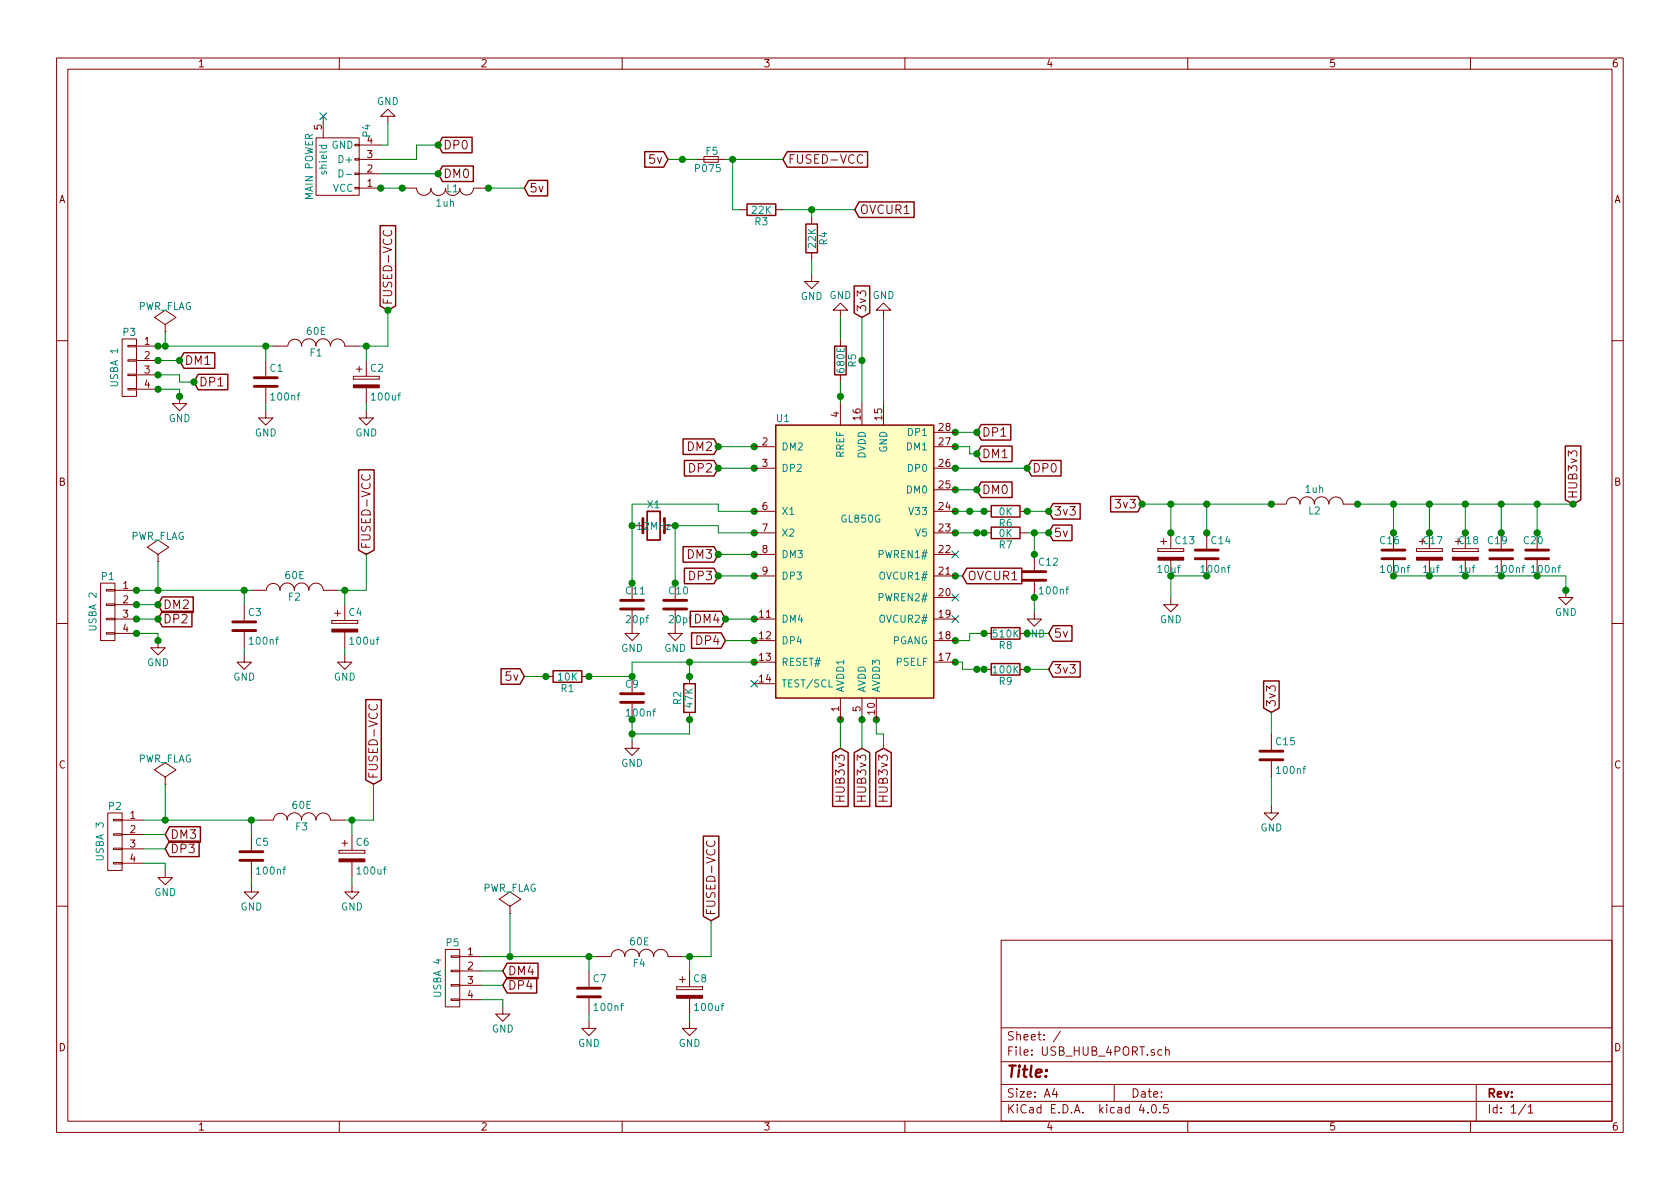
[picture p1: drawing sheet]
<svg xmlns="http://www.w3.org/2000/svg" width="297mm" height="210mm" viewBox="0 0 297 210" stroke-linecap="round" stroke-linejoin="round" font-family="sans-serif">
<g fill="none" stroke="#840000" stroke-width=".18">
<path d="M10 10.3h277v189.9h-277zM12 12.2h273v186.1h-273zM60 10.3v1.9M110 10.3v1.9M160 10.3v1.9M210 10.3v1.9M260 10.3v1.9M55.9 24.4h7.6v10.1h-7.6zM57.1 20.6v3.8M62.7 33.1h.8v.3h-.8zM62.7 30.6h.8v.3h-.8zM62.7 28.1h.8v.2h-.8z"/>
<path d="M62.7 25.5h.8v.3h-.8zM63.5 33.3h3.8M63.5 30.7h3.8M63.5 28.2h3.8M63.5 25.6h3.8M68.6 20.6h1.2l-1.2-1.3-1.3 1.3h1.3v1.2M71.1 33.3h2.6a1.27 1.27 0 0 0 1.2 1.2 1.27 1.27 0 0 0 1.3-1.2 1.3 1.3 0 0 0 1.3 1.3 1.3 1.3 0 0 0 1.3-1.3M78.7 33.3a1.3 1.3 0 0 0 1.3 1.3 1.3 1.3 0 0 0 1.3-1.3M81.3 33.3a1.22 1.22 0 0 0 1.2 1.2 1.22 1.22 0 0 0 1.2-1.2M83.8 33.3h2.6M123.2 28.2h5.1M124.5 27.7h2.5v1h-2.5z"/>
<path d="M130.8 37.1h1.3M137.2 37.1h1.2M143.5 38.3v1.3M152.5 27.5a.62 .62 0 0 0-.7 0 .62 .62 0 0 0-.2 .7 .58 .58 0 0 0 .3 .6 .58 .58 0 0 0 .6-.1M21.6 59.9h2.5v10.2h-2.5zM29.2 58.7h.1M29.2 57.4l1.9-1.3-1.9-1.2-1.9 1.2 1.9 1.3v1.3M67.9 40.8a.62 .62 0 0 0 0 .7 .62 .62 0 0 0 .7 .2 .58 .58 0 0 0 .6-.3 .58 .58 0 0 0-.1-.6M143.5 48.5v1.3h1.3l-1.3 1.2-1.3-1.2h1.3M143.5 44.7v1.3M148.6 54.9h1.3l-1.3-1.3-1.3 1.3h1.3v1.2M148.6 59.9v1.3"/>
<path d="M156.2 54.9h1.3l-1.3-1.3-1.3 1.3h1.3v1.2M10 60.2h2M22.6 68.7h1.5v.3h-1.5zM22.6 66.2h1.5v.2h-1.5zM22.6 63.6h1.5v.3h-1.5zM22.6 61.1h1.5v.2h-1.5zM24.1 61.2h3.8M24.1 63.7h3.8M24.1 66.3h3.8M24.1 68.8h3.8M31.7 70.1v1.3h1.3l-1.3 1.2-1.2-1.2h1.2M47 72.6v1.3h1.3l-1.3 1.3-1.3-1.3h1.3"/>
<path d="M47 63.7v2.8M47 68.6v2.8M48.3 61.2h2.5M50.9 61.2a1.22 1.22 0 0 1 1.2-1.2 1.22 1.22 0 0 1 1.2 1.2M53.3 61.2a1.3 1.3 0 0 1 1.3-1.3 1.3 1.3 0 0 1 1.3 1.3M55.8 61.2a1.3 1.3 0 0 1 1.3-1.3 1.3 1.3 0 0 1 1.3 1.3 1.27 1.27 0 0 1 1.3-1.3 1.27 1.27 0 0 1 1.3 1.3M61 61.2h2.5M62.5 66.5v.6zM62.5 67.1h4.6zM62.5 66.5h4.6zM63 65.3h1M63.5 64.8v1"/>
<path d="M64.8 72.6v1.3h1.2l-1.2 1.3-1.3-1.3h1.3M64.8 63.7v2.8M64.8 68.6v2.8M67.1 66.5v.6zM133.3 79h3.9M148.6 66.3v1.3M148.6 71.4v3.8M152.4 71.4v3.8M156.2 71.4v3.8M165.1 79h3.8M165.1 76.4h3.8M285 60.2h2"/>
<path d="M27.9 99.3h.1M27.9 98l1.9-1.2-1.9-1.3-1.9 1.3 1.9 1.2v1.3M64.1 83.9a.62 .62 0 0 0 0 .8 .62 .62 0 0 0 .7 .2 .58 .58 0 0 0 .6-.3 .58 .58 0 0 0-.1-.7M111.8 93h1.2M118.1 93h1.3M133.3 94.2h3.9M133.3 90.4h3.9M133.3 82.8h3.9M133.3 98h3.9M165.1 94.2h3.8M165.1 90.4h3.8M165.1 82.8h3.8"/>
<path d="M165.1 98h3.8M165.1 86.6h3.8M174 94.2h1.3M174 90.4h1.3M180.3 94.2h1.3M180.3 90.4h1.3M182.9 98v2.8M204.7 97v.5zM204.7 97.5h4.6zM204.7 97h4.6zM205.2 95.8h1M205.7 95.2v1.1"/>
<path d="M207 94.2v2.8M207 99.1v2.7M209.3 97v.5zM213.4 94.2v2.8M213.4 99.1v2.7M224.8 89.1h2.5M227.4 89.1a1.22 1.22 0 0 1 1.3-1.2 1.22 1.22 0 0 1 1.2 1.2M229.8 89.1a1.3 1.3 0 0 1 1.3-1.2 1.3 1.3 0 0 1 1.3 1.2M232.4 89.1a1.3 1.3 0 0 1 1.3-1.2 1.3 1.3 0 0 1 1.2 1.2 1.27 1.27 0 0 1 1.3-1.2 1.27 1.27 0 0 1 1.3 1.2M237.5 89.1h2.5M246.4 94.2v2.8M246.4 99.1v2.7"/>
<path d="M250.4 97v.5zM250.4 97.5h4.6zM250.4 97h4.6zM251 95.8h1M252.7 94.2v2.8M252.7 99.1v2.7M255 97v.5zM256.8 97v.5zM256.8 97.5h4.6zM256.8 97h4.6zM257.3 95.8h1M259.1 94.2v2.8"/>
<path d="M259.1 99.1v2.7M261.4 97v.5zM265.4 94.2v2.8M265.4 99.1v2.7M271.8 94.2v2.8M271.8 99.1v2.7M10 110.3h2M17.8 103.1h2.5v10.2h-2.5zM18.8 111.9h1.5v.2h-1.5zM18.8 109.3h1.5v.3h-1.5zM18.8 106.8h1.5v.3h-1.5zM18.8 104.3h1.5v.2h-1.5z"/>
<path d="M20.3 112h3.8M20.3 104.4h3.8M20.3 106.9h3.8M20.3 109.5h3.8M27.9 113.3v1.2h1.3l-1.3 1.3-1.2-1.3h1.2M43.2 115.8v1.3h1.2l-1.2 1.3-1.3-1.3h1.3M43.2 106.9v2.8M43.2 111.8v2.7M44.4 104.4h2.6M47.1 104.4a1.22 1.22 0 0 1 1.2-1.2 1.22 1.22 0 0 1 1.2 1.2M49.5 104.4a1.3 1.3 0 0 1 1.3-1.3 1.3 1.3 0 0 1 1.3 1.3M52 104.4a1.3 1.3 0 0 1 1.3-1.3 1.3 1.3 0 0 1 1.3 1.3 1.27 1.27 0 0 1 1.3-1.3 1.27 1.27 0 0 1 1.2 1.3"/>
<path d="M57.1 104.4h2.6M58.7 109.7v.5zM58.7 110.2h4.5zM58.7 109.7h4.5zM59.2 108.5h1M59.7 107.9v1.1M61 115.8v1.3h1.2l-1.2 1.3-1.3-1.3h1.3M61 106.9v2.8M61 111.8v2.7M63.2 109.7v.5zM96.5 119.6h1.3M102.9 119.6h1.2"/>
<path d="M111.8 107.9v4.1h1.2l-1.2 1.3-1.3-1.3h1.3M111.8 103.1v2.8M111.8 119.6v2.8M119.4 107.9v4.1h1.2l-1.2 1.3-1.3-1.3h1.3M119.4 103.1v2.8M121.9 119.6v1.3M133.3 109.5h3.9M133.3 101.8h3.9M133.3 113.3h3.9M133.3 117.1h3.9M165.1 109.5h3.8M165.1 101.8h3.8"/>
<path d="M165.1 105.7h3.8M165.1 113.3h3.8M165.1 117.1h3.8M174 112h1.3M174 118.4h1.3M180.3 112h1.3M180.3 118.4h1.3M182.9 108.2v1.3h1.2l-1.2 1.2-1.3-1.2h1.3M182.9 102.9v2.8M207 105.7v1.2h1.3l-1.3 1.3-1.3-1.3h1.3M276.9 104.4v1.3h1.2l-1.2 1.2-1.3-1.2h1.3M285 110.3h2"/>
<path d="M29.2 138.7h.1M29.2 137.4l1.9-1.3-1.9-1.2-1.9 1.2 1.9 1.3v1.3M65.4 124.6a.62 .62 0 0 0-.1 .7 .62 .62 0 0 0 .8 .2 .58 .58 0 0 0 .6-.3 .58 .58 0 0 0-.1-.6M111.8 131.1v1.2h1.2l-1.2 1.3-1.3-1.3h1.3M111.8 124.5v2.7M121.9 126v1.2M133.3 120.9h3.9M148.6 123.4v3.8M152.4 123.4v3.8M154.9 123.4v3.8M224.8 129.8v2.8M224.8 134.6v2.8"/>
<path d="M19 143.8h2.6v10.1h-2.6zM20.1 152.5h1.5v.3h-1.5zM20.1 150h1.5v.2h-1.5zM20.1 147.4h1.5v.3h-1.5zM20.1 144.9h1.5v.3h-1.5zM21.6 145h3.8M21.6 147.6h3.8M21.6 150.1h3.8M21.6 152.6h3.8M29.2 153.9v1.3h1.3l-1.3 1.3-1.3-1.3h1.3M44.4 156.5v1.2h1.3l-1.3 1.3-1.2-1.3h1.2M44.4 147.6v2.8"/>
<path d="M44.4 152.4v2.8M45.7 145h2.6M48.4 145a1.22 1.22 0 0 1 1.2-1.2 1.22 1.22 0 0 1 1.2 1.2M50.7 145a1.3 1.3 0 0 1 1.3-1.3 1.3 1.3 0 0 1 1.3 1.3M53.3 145a1.3 1.3 0 0 1 1.3-1.3 1.3 1.3 0 0 1 1.3 1.3 1.27 1.27 0 0 1 1.2-1.2 1.27 1.27 0 0 1 1.3 1.2M58.4 145h2.6M59.9 150.4v.5zM59.9 150.9h4.6zM59.9 150.4h4.6zM60.5 149.1h1M61 148.6v1M62.2 156.5v1.2h1.3l-1.3 1.3-1.2-1.3h1.2"/>
<path d="M62.2 147.6v2.8M62.2 152.4v2.8M64.5 150.4v.5zM125 148.7a.62 .62 0 0 0 0 .8 .62 .62 0 0 0 .8 .2 .58 .58 0 0 0 .5-.3 .58 .58 0 0 0 0-.7M224.8 142.5v1.3h1.3l-1.3 1.2-1.3-1.2h1.3M10 160.2h2M78.7 167.9h2.6v10.1h-2.6zM79.8 176.7h1.5v.2h-1.5zM79.8 174.1h1.5v.3h-1.5zM79.8 171.6h1.5v.2h-1.5zM79.8 169h1.5v.3h-1.5zM81.3 169.2h3.8"/>
<path d="M81.3 171.7h3.8M81.3 174.2h3.8M81.3 176.8h3.8M88.9 178v1.3h1.3l-1.3 1.3-1.3-1.3h1.3M90.2 161.5h.1M90.2 160.3l1.9-1.3-1.9-1.3-1.9 1.3 1.9 1.3v1.2M104.1 171.7v2.8M104.1 176.5v2.8M105.4 169.2h2.5M108.1 169.1a1.22 1.22 0 0 1 1.2-1.2 1.22 1.22 0 0 1 1.2 1.2M110.4 169.1a1.3 1.3 0 0 1 1.3-1.2 1.3 1.3 0 0 1 1.3 1.2M113 169.1a1.3 1.3 0 0 1 1.3-1.2 1.3 1.3 0 0 1 1.3 1.2 1.27 1.27 0 0 1 1.2-1.2 1.27 1.27 0 0 1 1.3 1.2"/>
<path d="M118.1 169.2h2.5M119.6 174.5v.5zM119.6 175h4.6zM119.6 174.5h4.6zM120.1 173.2h1.1M120.6 172.7v1M121.9 171.7v2.8M121.9 176.5v2.8M124.2 174.5v.5zM177 166.3h108v32h-108zM285 160.2h2M60 198.3v1.9"/>
<path d="M104.1 180.6v1.3h1.3l-1.3 1.2-1.2-1.2h1.2M110 198.3v1.9M121.9 180.6v1.3h1.3l-1.3 1.2-1.3-1.2h1.3M160 198.3v1.9M177 194.8h108M177 191.8h108M177 187.8h108M177 181.8h108M186.4 192.5l-.3 1h.9M186.8 193v1M187.5 182.3l-1.3 2M197 191.8v3"/>
<path d="M201.8 195.2l-.4 1.1h1M202.9 196.7v.1M203.8 195.4l.1-.1a.81 .81 0 0 1 .6 .6 .81 .81 0 0 1-.3 .8l-.1 .1a.8 .8 0 0 1-.6-.6 .8 .8 0 0 1 .3-.8zM205.1 196.7v.1M205.4 185.7l-.4-.1-.3 .3 .1 .6 .2 .1 .4-.1M206.1 185.7l.2-.1 .4 .1v.9M206.1 185.1v1.5M206.5 195.3h-.7l-.1 .7 .2-.1 .5 .1 .2 .2-.1 .5-.2 .1-.6-.1M210 198.3v1.9M260 198.3v1.9M261 191.8v6.5M269.7 195.2l-1.2 2"/>
<path d="M270.2 195.8l.4-.5v1.5M270.2 196.8h.8"/>
</g>
<g fill="none" stroke="#840000" stroke-width=".51">
<path d="M45 68.3h4M45 66.8h4M113.7 91.7v2.5M117.5 91.7v2.5M211.3 98.8h4.1M211.3 97.3h4.1M244.3 98.8h4.1M244.3 97.3h4.1M263.4 98.8h4.1M263.4 97.3h4.1M269.7 98.8h4.1M269.7 97.3h4.1"/>
<path d="M41.1 111.5h4.1M41.1 110h4.1M109.7 107.7h4.1M109.7 106.2h4.1M117.3 107.7h4.1M117.3 106.2h4.1M180.8 102.6h4.1M180.8 101.1h4.1M109.7 124.2h4.1M109.7 122.7h4.1M222.8 134.4h4M222.8 132.8h4"/>
<path d="M42.4 152.1h4.1M42.4 150.6h4.1M102.1 176.3h4.1M102.1 174.7h4.1"/>
</g>
<path d="M114.4 90.4h2.3v5.1h-2.3z" fill="none" stroke="#840000" stroke-width=".3"/>
<g fill="none" stroke="#840000" stroke-width=".25">
<path d="M67.2 39.9h2.8v14.2l-1.4 .8-1.4-.8zM78.2 24.3h5.3v2.7h-5.3l-.7-1.4zM78.2 29.4h5.5v2.7h-5.5l-.7-1.4zM93.5 31.9h3.3v2.7h-3.3l-.8-1.3zM114 26.8h3.3l.8 1.4-.8 1.4h-3.3zM132.1 36.1h5.1v2h-5.1zM139.2 26.8h14.2v2.8h-14.2l-.8-1.4zM142.5 39.6h2v5.1h-2zM151.9 35.7h9.7v2.7h-9.7l-.8-1.3zM151 50.6h2.8v4.8l-1.4 .7-1.4-.7zM32.5 62.4h5.5v2.7h-5.5l-.8-1.4zM35.1 66.2h5.2v2.7h-5.2l-.8-1.3z"/>
<path d="M120.8 77.6h5.4l.8 1.4-.8 1.4h-5.4zM137.2 75.2h27.9v48.2h-27.9zM147.6 61.2h2v5.1h-2zM173.5 75.1h5.2v2.7h-5.2l-.8-1.4zM173.5 78.9h5.4v2.7h-5.4l-.8-1.3zM276.8 78.9h2.7v9.5l-1.4 .7-1.3-.7zM63.4 83.1h2.7v14.2l-1.3 .7-1.4-.7zM120.8 96.7h5.4l.8 1.3-.8 1.4h-5.4zM121 81.4h5.2l.8 1.4-.8 1.4h-5.2zM173.5 85.2h5.4v2.8h-5.4l-.8-1.4zM175.3 93.2h5v2h-5zM175.3 89.4h5v2h-5z"/>
<path d="M182.4 81.4h5.2v2.8h-5.2l-.8-1.4zM186.2 92.9h3.3v2.7h-3.3l-.8-1.4zM186.2 89h4.8v2.8h-4.8l-.8-1.4zM196.4 87.8h4.8l.7 1.3-.7 1.4h-4.8zM28.7 105.6h5.5v2.7h-5.5l-.8-1.4zM28.7 108.1h5.2v2.7h-5.2l-.8-1.3zM88.6 118.3h3.3l.8 1.3-.8 1.4h-3.3zM97.8 118.6h5.1v2h-5.1zM121 100.5h5.2l.8 1.3-.8 1.4h-5.2zM122 108.1h5.5l.8 1.4-.8 1.3h-5.5zM122.3 111.9h5.2l.8 1.4-.8 1.3h-5.2zM170.9 100.5h9.8v2.7h-9.8l-.7-1.4z"/>
<path d="M175.3 111h5v2h-5zM175.3 117.3h5v2.1h-5zM186.2 110.6h3.3v2.8h-3.3l-.8-1.4zM186.2 117h4.8v2.7h-4.8l-.8-1.3zM64.7 123.7h2.7v14.2l-1.4 .8-1.3-.8zM120.9 120.9h2v5.1h-2zM147.2 133.1l1.4-.8 1.4 .8v9.5h-2.8zM151 133.1l1.4-.8 1.4 .8v9.5h-2.8zM154.8 133.1l1.4-.8 1.4 .8v9.5h-2.8zM223.4 120.4h2.8v4.8l-1.4 .8-1.4-.8zM30 146.2h5.4v2.7h-5.4l-.8-1.3zM30 148.7h5.2v2.8h-5.2l-.8-1.4z"/>
<path d="M124.4 147.8h2.7v14.2l-1.4 .8-1.3-.8zM89.7 170.3h5.4v2.8h-5.4l-.8-1.4zM89.7 172.9h5.2v2.7h-5.2l-.8-1.4z"/>
</g>
<path d="M59.9 30a.64 .64 0 0 1 .8 .7 .64 .64 0 0 1-.8 .6zM61.2 30.8h1" fill="none" stroke="#008484" stroke-width=".18"/>
<g fill="#840000" stroke="#840000" stroke-width=".18">
<path d="M204.7 98.5h4.6v.6h-4.6z"/>
<path d="M256.8 98.5h4.6v.6h-4.6z"/>
<path d="M250.4 98.5h4.6v.6h-4.6z"/>
<path d="M62.5 68.1h4.6v.5h-4.6z"/>
<path d="M58.7 111.2h4.5v.6h-4.5z"/>
<path d="M59.9 151.9h4.6v.5h-4.6z"/>
<path d="M119.6 176h4.6v.5h-4.6z"/>
</g>
<path d="M56.5 20l1.3 1.2M57.8 20l-1.3 1.2M168.3 97.4l1.2 1.2M169.5 97.4l-1.2 1.2M168.3 108.9l1.2 1.2M168.3 105l1.2 1.3M169.5 108.9l-1.2 1.2M169.5 105l-1.2 1.3M132.7 120.3l1.3 1.2M134 120.3l-1.3 1.2" fill="none" stroke="#000084" stroke-width=".18"/>
<g fill="none" stroke="#008400" stroke-width=".18">
<path d="M67.3 33.3h3.8M67.3 30.7h10.2M68.6 21.8v3.8h-1.3M77.5 25.6h-3.8v2.6h-6.4M86.4 33.3h6.3M118.1 28.2h5.1M128.3 28.2h10.1M129.5 28.2v8.9h1.3M138.4 37.1h12.7M143.5 37.1v1.2M29.2 58.7v2.5M68.6 54.9v6.3h-5.1"/>
<path d="M143.5 46v2.5M148.6 56.1v3.8M152.4 56.1v15.3M156.2 56.1v15.3M27.9 61.2h20.4M27.9 63.7h3.8M27.9 66.3h3.8v1.3h2.6M27.9 68.8h3.8v1.3M47 61.2v2.5M47 71.4v1.2M64.8 61.2v2.5M64.8 71.4v1.2"/>
<path d="M127 79h6.3M148.6 67.6v3.8M168.9 79h2.5v1.3h1.3M168.9 76.4h3.8M27.9 99.3v5.1M64.8 98v6.4h-5.1M127 82.8h6.3M127 98h6.3M133.3 90.4h-6.3v-1.3h-15.2v14M133.3 94.2h-6.3v-1.2h-7.6v10.1M168.9 90.4h5.1M168.9 94.2h5.1"/>
<path d="M168.9 86.6h3.8M168.9 82.8h12.7M181.6 90.4h3.8M181.6 94.2h3.8M182.9 94.2v3.8M201.9 89.1h22.9M207 89.1v5.1M213.4 89.1v5.1M240 89.1h38.1M246.4 89.1v5.1M252.7 89.1v5.1M259.1 89.1v5.1"/>
<path d="M265.4 89.1v5.1M271.8 89.1v5.1M24.1 112h3.8v1.3M24.1 109.5h3.8M24.1 104.4h20.3M24.1 106.9h3.8M43.2 104.4v2.5M43.2 114.5v1.3M61 104.4v2.5M61 114.5v1.3M92.7 119.6h3.8M121.9 117.1v2.5"/>
<path d="M127 101.8h6.3M128.3 113.3h5M128.3 109.5h5M133.3 117.1h-21.5v2.5h-7.7M168.9 117.1h1.3v1.3h3.8M168.9 101.8h1.3M174 112h-2.6v1.3h-2.5M181.6 112h3.8M181.6 118.4h3.8M182.9 105.7v2.5M213.4 101.8h-6.4v3.9M246.4 101.8h30.5v2.6"/>
<path d="M29.2 138.7v6.3M66 138.7v6.3h-5M111.8 127.2v3.9M121.9 127.2v2.6h-10.1M148.6 127.2v5.1M152.4 127.2v5.1M154.9 127.2v2.6h1.3v2.5M224.8 126v3.8M224.8 137.4v5.1M25.4 145h20.3M25.4 147.6h3.8M25.4 150.1h3.8"/>
<path d="M25.4 152.6h3.8v1.3M44.4 145v2.6M44.4 155.2v1.3M62.2 145v2.6M62.2 155.2v1.3M85.1 169.2h20.3M85.1 171.7h3.8M85.1 174.2h3.8M85.1 176.8h3.8v1.2M90.2 161.5v7.7M104.1 169.2v2.5M104.1 179.3v1.3"/>
<path d="M121.9 169.2v2.5M121.9 179.3v1.3M125.7 162.8v6.4h-5.1"/>
</g>
<g fill="#008400" stroke="#008400" stroke-width=".25">
<circle cx="111.8" cy="93" r=".51"/>
<circle cx="133.4" cy="90.4" r=".51"/>
<circle cx="133.4" cy="94.2" r=".51"/>
<circle cx="119.4" cy="93" r=".51"/>
<circle cx="119.4" cy="103.1" r=".51"/>
<circle cx="111.8" cy="103.1" r=".51"/>
<circle cx="121.9" cy="117.1" r=".51"/>
<circle cx="111.8" cy="129.8" r=".51"/>
<circle cx="207" cy="89.1" r=".51"/>
<circle cx="213.4" cy="89.1" r=".51"/>
<circle cx="246.4" cy="89.1" r=".51"/>
<circle cx="252.7" cy="89.1" r=".51"/>
<circle cx="259.1" cy="89.1" r=".51"/>
<circle cx="265.4" cy="89.1" r=".51"/>
<circle cx="271.8" cy="89.1" r=".51"/>
<circle cx="252.7" cy="101.8" r=".51"/>
<circle cx="259.1" cy="101.8" r=".51"/>
<circle cx="265.4" cy="101.8" r=".51"/>
<circle cx="271.8" cy="101.8" r=".51"/>
<circle cx="129.5" cy="28.2" r=".51"/>
<circle cx="182.9" cy="94.2" r=".51"/>
<circle cx="143.5" cy="37.1" r=".51"/>
<circle cx="47" cy="61.2" r=".51"/>
<circle cx="64.8" cy="61.2" r=".51"/>
<circle cx="43.2" cy="104.4" r=".51"/>
<circle cx="61" cy="104.4" r=".51"/>
<circle cx="44.5" cy="145" r=".51"/>
<circle cx="62.2" cy="145" r=".51"/>
<circle cx="104.1" cy="169.2" r=".51"/>
<circle cx="121.9" cy="169.2" r=".51"/>
<circle cx="133.4" cy="79" r=".51"/>
<circle cx="133.4" cy="82.8" r=".51"/>
<circle cx="133.4" cy="98" r=".51"/>
<circle cx="133.4" cy="101.8" r=".51"/>
<circle cx="133.4" cy="113.3" r=".51"/>
<circle cx="133.4" cy="109.5" r=".51"/>
<circle cx="133.4" cy="117.1" r=".51"/>
<circle cx="111.8" cy="119.6" r=".51"/>
<circle cx="104.1" cy="119.6" r=".51"/>
<circle cx="96.5" cy="119.6" r=".51"/>
<circle cx="111.8" cy="127.2" r=".51"/>
<circle cx="148.6" cy="127.2" r=".51"/>
<circle cx="152.4" cy="127.2" r=".51"/>
<circle cx="154.9" cy="127.2" r=".51"/>
<circle cx="174" cy="118.4" r=".51"/>
<circle cx="168.9" cy="117.1" r=".51"/>
<circle cx="168.9" cy="113.3" r=".51"/>
<circle cx="174" cy="112" r=".51"/>
<circle cx="181.6" cy="118.4" r=".51"/>
<circle cx="168.9" cy="94.2" r=".51"/>
<circle cx="168.9" cy="90.4" r=".51"/>
<circle cx="168.9" cy="86.6" r=".51"/>
<circle cx="168.9" cy="76.4" r=".51"/>
<circle cx="181.6" cy="90.4" r=".51"/>
<circle cx="185.4" cy="90.4" r=".51"/>
<circle cx="185.4" cy="94.2" r=".51"/>
<circle cx="174" cy="94.2" r=".51"/>
<circle cx="174" cy="90.4" r=".51"/>
<circle cx="172.7" cy="86.6" r=".51"/>
<circle cx="172.7" cy="76.4" r=".51"/>
<circle cx="201.9" cy="89.1" r=".51"/>
<circle cx="127" cy="79" r=".51"/>
<circle cx="127" cy="82.8" r=".51"/>
<circle cx="127" cy="98" r=".51"/>
<circle cx="127" cy="101.8" r=".51"/>
<circle cx="128.3" cy="109.5" r=".51"/>
<circle cx="121.9" cy="119.6" r=".51"/>
<circle cx="121.9" cy="127.2" r=".51"/>
<circle cx="182.9" cy="98" r=".51"/>
<circle cx="182.9" cy="105.7" r=".51"/>
<circle cx="168.9" cy="101.8" r=".51"/>
<circle cx="213.4" cy="101.8" r=".51"/>
<circle cx="207" cy="101.8" r=".51"/>
<circle cx="207" cy="94.2" r=".51"/>
<circle cx="213.4" cy="94.2" r=".51"/>
<circle cx="240" cy="89.1" r=".51"/>
<circle cx="224.8" cy="89.1" r=".51"/>
<circle cx="278.1" cy="89.1" r=".51"/>
<circle cx="276.9" cy="104.4" r=".51"/>
<circle cx="246.4" cy="94.2" r=".51"/>
<circle cx="246.4" cy="101.8" r=".51"/>
<circle cx="252.7" cy="94.2" r=".51"/>
<circle cx="259.1" cy="94.2" r=".51"/>
<circle cx="265.4" cy="94.2" r=".51"/>
<circle cx="271.8" cy="94.2" r=".51"/>
<circle cx="77.5" cy="25.6" r=".51"/>
<circle cx="77.5" cy="30.7" r=".51"/>
<circle cx="67.3" cy="33.3" r=".51"/>
<circle cx="71.1" cy="33.3" r=".51"/>
<circle cx="86.4" cy="33.3" r=".51"/>
<circle cx="68.6" cy="54.9" r=".51"/>
<circle cx="27.9" cy="61.2" r=".51"/>
<circle cx="27.9" cy="104.4" r=".51"/>
<circle cx="29.2" cy="145" r=".51"/>
<circle cx="90.2" cy="169.2" r=".51"/>
<circle cx="172.7" cy="118.4" r=".51"/>
<circle cx="120.7" cy="28.2" r=".51"/>
<circle cx="148.6" cy="70.1" r=".51"/>
<circle cx="34.3" cy="67.6" r=".51"/>
<circle cx="27.9" cy="66.3" r=".51"/>
<circle cx="31.8" cy="63.7" r=".51"/>
<circle cx="27.9" cy="63.7" r=".51"/>
<circle cx="29.2" cy="61.2" r=".51"/>
<circle cx="27.9" cy="109.5" r=".51"/>
<circle cx="24.1" cy="109.5" r=".51"/>
<circle cx="24.1" cy="106.9" r=".51"/>
<circle cx="27.9" cy="106.9" r=".51"/>
<circle cx="24.1" cy="112" r=".51"/>
<circle cx="27.9" cy="113.3" r=".51"/>
<circle cx="24.1" cy="104.4" r=".51"/>
<circle cx="27.9" cy="68.8" r=".51"/>
<circle cx="31.8" cy="70.1" r=".51"/>
<circle cx="172.7" cy="80.3" r=".51"/>
<circle cx="168.9" cy="79" r=".51"/>
<circle cx="181.6" cy="82.8" r=".51"/>
<circle cx="168.9" cy="82.8" r=".51"/>
<circle cx="172.7" cy="94.2" r=".51"/>
<circle cx="171.5" cy="90.4" r=".51"/>
<circle cx="152.4" cy="63.7" r=".51"/>
</g>
<path d="M137.2 75.2h27.9v48.2h-27.9z" fill="#ffffc2" stroke="#ffffc2" stroke-width=".18"/>
<text font-size="2.8" fill="#840000" x="178" y="190.5">Title:</text>
<g font-size="2.1" fill="#840000">
<text x="78.4" y="26.4">DP0</text>
<text x="114.8" y="29">5v</text>
<text x="139.3" y="29">FUSED-VCC</text>
<text x="78.4" y="31.5">DM0</text>
<text x="93.6" y="34">5v</text>
<text x="152" y="37.8">OVCUR1</text>
<text x="69.3" y="53.9" transform="rotate(-90 69.3 53.9)">FUSED-VCC</text>
<text x="153.2" y="55.2" transform="rotate(-90 153.2 55.2)">3v3</text>
<text x="32.7" y="64.5">DM1</text>
<text x="35.2" y="68.3">DP1</text>
<text x="173.6" y="77.2">DP1</text>
<text x="121.6" y="79.8">DM2</text>
<text x="121.9" y="83.6">DP2</text>
<text x="173.6" y="81">DM1</text>
<text x="182.5" y="83.6">DP0</text>
<text x="173.6" y="87.4">DM0</text>
<text x="197.5" y="89.9">3v3</text>
<text x="278.9" y="88.2" transform="rotate(-90 278.9 88.2)">HUB3v3</text>
<text x="186.3" y="95">5v</text>
<text x="186.3" y="91.2">3v3</text>
<text x="65.5" y="97.1" transform="rotate(-90 65.5 97.1)">FUSED-VCC</text>
<text x="121.6" y="98.8">DM3</text>
<text x="28.9" y="107.7">DM2</text>
<text x="121.9" y="102.6">DP3</text>
<text x="171.1" y="102.6">OVCUR1</text>
<text x="28.9" y="110.2">DP2</text>
<text x="122.9" y="110.2">DM4</text>
<text x="186.3" y="112.8">5v</text>
<text x="123.2" y="114">DP4</text>
<text x="186.3" y="119.1">3v3</text>
<text x="89.4" y="120.4">5v</text>
<text x="225.6" y="125.1" transform="rotate(-90 225.6 125.1)">3v3</text>
<text x="66.8" y="137.8" transform="rotate(-90 66.8 137.8)">FUSED-VCC</text>
<text x="149.4" y="141.4" transform="rotate(-90 149.4 141.4)">HUB3v3</text>
<text x="153.2" y="141.4" transform="rotate(-90 153.2 141.4)">HUB3v3</text>
<text x="157" y="141.4" transform="rotate(-90 157 141.4)">HUB3v3</text>
<text x="30.1" y="148.3">DM3</text>
<text x="30.1" y="150.9">DP3</text>
<text x="126.5" y="161.9" transform="rotate(-90 126.5 161.9)">FUSED-VCC</text>
<text x="89.8" y="172.5">DM4</text>
<text x="89.8" y="175">DP4</text>
<text x="178" y="184">Sheet: /</text>
<text x="178" y="186.7">File: USB_HUB_4PORT.sch</text>
<text x="178" y="196.9">KiCad E.D.A. kicad 4.0.5</text>
<text x="178" y="194.1">Size: A4</text>
<text x="200" y="194.1">Date:</text>
<text x="263" y="194.1">Rev:</text>
<text x="263" y="196.9">Id: 1/1</text>
</g>
<g font-size="1.8" fill="#840000">
<text x="35" y="11.9">1</text>
<text x="85" y="11.9">2</text>
<text x="135" y="11.9">3</text>
<text x="185" y="11.9">4</text>
<text x="235" y="11.9">5</text>
<text x="285" y="11.9">6</text>
<text x="56.9" y="23" transform="rotate(-90 56.9 23)">5</text>
<text x="64.9" y="27.9">3</text>
<text x="64.9" y="25.4">4</text>
<text x="10.4" y="35.9">A</text>
<text x="64.9" y="33">1</text>
<text x="64.9" y="30.5">2</text>
<text x="285.4" y="35.9">A</text>
<text x="25.6" y="61">1</text>
<text x="25.6" y="63.5">2</text>
<text x="25.6" y="66">3</text>
<text x="25.6" y="68.6">4</text>
<text x="148.3" y="73.8" transform="rotate(-90 148.3 73.8)">4</text>
<text x="152.1" y="74.2" transform="rotate(-90 152.1 74.2)">16</text>
<text x="156" y="74.2" transform="rotate(-90 156 74.2)">15</text>
<text x="166" y="76.2">28</text>
<text x="134.8" y="78.7">2</text>
<text x="134.8" y="82.5">3</text>
<text x="166" y="82.5">26</text>
<text x="166" y="78.7">27</text>
<text x="10.4" y="85.9">B</text>
<text x="166" y="86.4">25</text>
<text x="285.4" y="85.9">B</text>
<text x="134.8" y="90.2">6</text>
<text x="134.8" y="94">7</text>
<text x="166" y="94">23</text>
<text x="166" y="90.2">24</text>
<text x="134.8" y="97.8">8</text>
<text x="134.8" y="101.6">9</text>
<text x="166" y="101.6">21</text>
<text x="166" y="97.8">22</text>
<text x="21.7" y="104.1">1</text>
<text x="21.7" y="106.7">2</text>
<text x="166" y="105.4">20</text>
<text x="21.7" y="109.2">3</text>
<text x="21.7" y="111.8">4</text>
<text x="134.3" y="109.2">11</text>
<text x="134.3" y="113">12</text>
<text x="166" y="113">18</text>
<text x="166" y="109.2">19</text>
<text x="134.3" y="116.8">13</text>
<text x="166" y="116.8">17</text>
<text x="134.3" y="120.6">14</text>
<text x="148.3" y="125.8" transform="rotate(-90 148.3 125.8)">1</text>
<text x="152.1" y="125.8" transform="rotate(-90 152.1 125.8)">5</text>
<text x="154.7" y="126.3" transform="rotate(-90 154.7 126.3)">10</text>
<text x="10.4" y="135.9">C</text>
<text x="285.4" y="135.9">C</text>
<text x="23" y="144.8">1</text>
<text x="23" y="147.3">2</text>
<text x="23" y="149.9">3</text>
<text x="23" y="152.4">4</text>
<text x="82.7" y="168.9">1</text>
<text x="82.7" y="171.4">2</text>
<text x="82.7" y="174">3</text>
<text x="82.7" y="176.5">4</text>
<text x="10.4" y="185.9">D</text>
<text x="285.4" y="185.9">D</text>
<text x="35" y="199.9">1</text>
<text x="85" y="199.9">2</text>
<text x="135" y="199.9">3</text>
<text x="185" y="199.9">4</text>
<text x="235" y="199.9">5</text>
<text x="285" y="199.9">6</text>
</g>
<g font-size="1.8" fill="#008484">
<text x="66.6" y="18.6">GND</text>
<text x="58.5" y="26.3">GND</text>
<text x="60.2" y="28.8">D+</text>
<text x="65.5" y="24.2" transform="rotate(-90 65.5 24.2)">P4</text>
<text x="124.8" y="27.4">F5</text>
<text x="55.3" y="35.3" transform="rotate(-90 55.3 35.3)">MAIN POWER</text>
<text x="57.8" y="30.5" transform="rotate(-90 57.8 30.5)">shield</text>
<text x="58.8" y="33.9">VCC</text>
<text x="79" y="34">L1</text>
<text x="123.1" y="30.4">P075</text>
<text x="77.2" y="36.5">1uh</text>
<text x="133" y="37.8">22K</text>
<text x="133.5" y="39.8">R3</text>
<text x="144.2" y="43.8" transform="rotate(-90 144.2 43.8)">22K</text>
<text x="146.3" y="43.3" transform="rotate(-90 146.3 43.3)">R4</text>
<text x="141.6" y="53">GND GND</text>
<text x="154.3" y="52.9">GND</text>
<text x="21.8" y="59.4">P3</text>
<text x="24.3" y="54.8">PWR_FLAG</text>
<text x="54.3" y="59.2">60E</text>
<text x="47.8" y="65.7">C1</text>
<text x="54.8" y="63">F1</text>
<text x="65.5" y="65.7">C2</text>
<text x="149.3" y="65.8" transform="rotate(-90 149.3 65.8)">680E</text>
<text x="151.3" y="64.9" transform="rotate(-90 151.3 64.9)">R5</text>
<text x="20.9" y="68.2" transform="rotate(-90 20.9 68.2)">USBA 1</text>
<text x="48.1" y="70.8">100nf</text>
<text x="65.9" y="70.8">100uf</text>
<text x="29.8" y="74.6">GND</text>
<text x="45" y="77.2">GND</text>
<text x="62.8" y="77.2">GND</text>
<text x="137.3" y="74.6">U1</text>
<text x="160.7" y="77.1">DP1</text>
<text x="138.2" y="79.6">DM2</text>
<text x="138.2" y="83.4">DP2</text>
<text x="149.2" y="81" transform="rotate(-90 149.2 81)">RREF</text>
<text x="153" y="81.2" transform="rotate(-90 153 81.2)">DVDD</text>
<text x="156.8" y="80.1" transform="rotate(-90 156.8 80.1)">GND</text>
<text x="160.4" y="79.6">DM1</text>
<text x="160.7" y="83.4">DP0</text>
<text x="114.5" y="89.9">X1</text>
<text x="160.4" y="87.2">DM0</text>
<text x="230.8" y="87.1">1uh</text>
<text x="23" y="95.4">PWR_FLAG</text>
<text x="112.8" y="93.7">12MHz</text>
<text x="138.2" y="91.1">X1</text>
<text x="138.2" y="94.9">X2</text>
<text x="148.8" y="92.4">GL850G</text>
<text x="160.9" y="91.1">V33</text>
<text x="161.9" y="94.9">V5</text>
<text x="176.7" y="94.9">0K</text>
<text x="176.7" y="93.2">R6</text>
<text x="176.7" y="91.1">0K</text>
<text x="231.4" y="91">L2</text>
<text x="138.2" y="98.7">DM3</text>
<text x="155.5" y="98.7">PWREN1#</text>
<text x="176.7" y="97">R7</text>
<text x="183.7" y="100">C12</text>
<text x="204.8" y="101.3">10uf</text>
<text x="207.9" y="96.2">C13</text>
<text x="212.5" y="101.3">100nf</text>
<text x="214.2" y="96.2">C14</text>
<text x="244.1" y="96.2">C16</text>
<text x="244.3" y="101.3">100nf</text>
<text x="251.7" y="96.2">C17</text>
<text x="251.7" y="101.3">1uf</text>
<text x="258" y="96.2">C18</text>
<text x="258" y="101.3">1uf</text>
<text x="263.1" y="96.2">C19</text>
<text x="264.6" y="101.3">100nf</text>
<text x="269.5" y="96.2">C20</text>
<text x="271" y="101.3">100nf</text>
<text x="18" y="102.6">P1</text>
<text x="50.5" y="102.4">60E</text>
<text x="51" y="106.2">F2</text>
<text x="110.7" y="105.1">C11</text>
<text x="118.3" y="105.1">C10</text>
<text x="138.2" y="102.5">DP3</text>
<text x="155.5" y="106.3">PWREN2#</text>
<text x="155.7" y="102.5">OVCUR1#</text>
<text x="184" y="105.1">100nf</text>
<text x="17" y="111.4" transform="rotate(-90 17 111.4)">USBA 2</text>
<text x="43.9" y="108.9">C3</text>
<text x="44.3" y="114">100nf</text>
<text x="61.7" y="108.9">C4</text>
<text x="62.1" y="114">100uf</text>
<text x="110.8" y="110.2">20pf</text>
<text x="118.5" y="110.2">20pf</text>
<text x="138.2" y="110.1">DM4</text>
<text x="138.2" y="113.9">DP4</text>
<text x="155.7" y="110.1">OVCUR2#</text>
<text x="157.6" y="113.9">PGANG</text>
<text x="175.7" y="112.7">510K</text>
<text x="205.1" y="110.2">GND</text>
<text x="274.9" y="108.9">GND</text>
<text x="26" y="117.8">GND</text>
<text x="109.8" y="115.3">GND</text>
<text x="117.4" y="115.3">GND</text>
<text x="138.2" y="117.7">RESET#</text>
<text x="158.4" y="117.7">PSELF</text>
<text x="175.7" y="119.1">100K</text>
<text x="176.7" y="114.8">R8</text>
<text x="41.2" y="120.3">GND</text>
<text x="59" y="120.3">GND</text>
<text x="98.7" y="120.3">10K</text>
<text x="99.2" y="122.4">R1</text>
<text x="110.6" y="121.6">C9</text>
<text x="120.4" y="124.6" transform="rotate(-90 120.4 124.6)">R2</text>
<text x="122.5" y="125.1" transform="rotate(-90 122.5 125.1)">47K</text>
<text x="138.2" y="121.5">TEST/SCL</text>
<text x="149.2" y="122.4" transform="rotate(-90 149.2 122.4)">AVDD1</text>
<text x="153" y="122.4" transform="rotate(-90 153 122.4)">AVDD</text>
<text x="155.6" y="122.4" transform="rotate(-90 155.6 122.4)">AVDD3</text>
<text x="176.7" y="121.1">R9</text>
<text x="110.9" y="126.7">100nf</text>
<text x="225.7" y="131.8">C15</text>
<text x="24.3" y="134.8">PWR_FLAG</text>
<text x="109.8" y="135.6">GND</text>
<text x="225.9" y="136.8">100nf</text>
<text x="19.3" y="143.2">P2</text>
<text x="51.7" y="143">60E</text>
<text x="45.2" y="149.5">C5</text>
<text x="52.3" y="146.8">F3</text>
<text x="63" y="149.5">C6</text>
<text x="222.8" y="147">GND</text>
<text x="18.3" y="152" transform="rotate(-90 18.3 152)">USBA 3</text>
<text x="45.5" y="154.6">100nf</text>
<text x="63.3" y="154.6">100uf</text>
<text x="27.3" y="158.4">GND</text>
<text x="42.5" y="161">GND</text>
<text x="60.3" y="161">GND</text>
<text x="85.2" y="157.7">PWR_FLAG</text>
<text x="78.9" y="167.3">P5</text>
<text x="111.4" y="167.2">60E</text>
<text x="104.9" y="173.7">C7</text>
<text x="112" y="171">F4</text>
<text x="122.7" y="173.7">C8</text>
<text x="78" y="176.2" transform="rotate(-90 78 176.2)">USBA 4</text>
<text x="105.2" y="178.8">100nf</text>
<text x="123" y="178.8">100uf</text>
<text x="86.9" y="182.6">GND</text>
<text x="102.2" y="185.1">GND</text>
<text x="120" y="185.1">GND</text>
</g>
<text font-size="1.8" fill="#008400" x="180.9" y="112.7">GND</text>
</svg>
